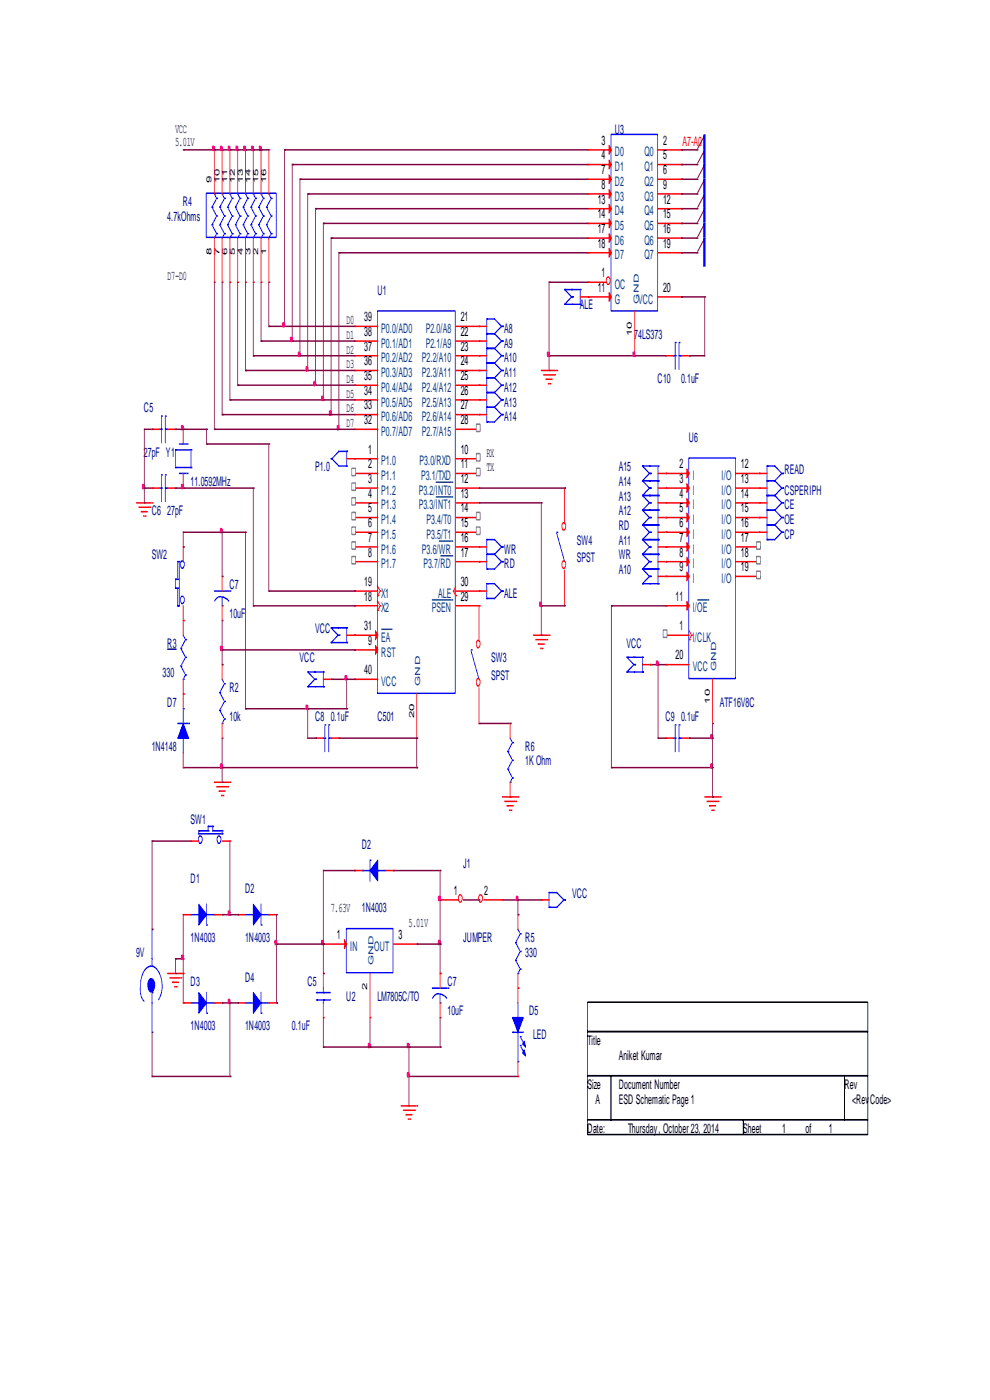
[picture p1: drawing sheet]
<svg xmlns="http://www.w3.org/2000/svg" width="210mm" height="297mm" viewBox="0 0 210 297" stroke-linecap="round" stroke-linejoin="round" font-family="sans-serif">
<path d="M124.6 212.6h59.5v6.3h-59.5zM124.6 218.9h59.5v9.3h-59.5zM124.6 228.2h5v9.4h-5zM124.6 237.6h33v3.1h-33zM129.6 228.2h49.5v9.4h-49.5zM157.6 237.6h26.5v3.1h-26.5zM179.1 228.2h5v9.4h-5z" fill="none" stroke="#000" stroke-width=".23"/>
<path d="M80 66h16.6v81.1h-16.6z" fill="none" stroke="#00f" stroke-width=".23"/>
<g fill="none" stroke="#f00" stroke-width=".23">
<path d="M75.2 69.2h.1M75.2 72.4h.1M75.2 75.5h.1M75.2 78.6h.1M75.3 69.2h4.8M75.3 72.4h4.8M75.3 75.5h4.8M75.3 78.6h4.8M75.2 81.7h.1M75.2 84.8h.1M75.2 88h.1M75.2 91.1h.1"/>
<path d="M75.2 97.3h.1M75.3 81.7h4.8M75.3 84.8h4.8M75.3 88h4.8M75.3 91.1h4.8M75.3 97.3h4.8M75.2 100.4h.1M75.3 100.4h4.8M75.2 134.8h.1M75.2 125.4h.1M75.2 128.5h.1M75.2 137.9h.1"/>
<path d="M75.3 128.5h4.8M75.3 125.4h4.8M75.3 134.8h4.8M75.3 137.9h4.8M80.1 126.3h.1M80.1 129.5h.1M80.1 124.5l.4 .6M80.1 127.6l.4 .6M80.6 125.4h.1M80.6 128.5h.1M80.6 125.4l-.3 .6M80.6 128.5l-.3 .6"/>
<path d="M96.1 125.4h.1M96.1 125.4l.4 .6M96.6 126.3h.1M96.6 128.5h4.8M96.6 124.5l-.3 .6M96.6 125.4h4.8M101.6 128.5h.1M101.6 125.4h.1M75.2 144.1h.1M75.3 144.1h4.8M88.4 156.6h.1M88.4 147.2v9.1"/>
</g>
<path d="M81 133.5h1.8M82.9 133.5h.1M91.7 127.3h4M95.8 127.3h.1" fill="none" stroke="#004080" stroke-width=".23"/>
<g fill="#f00" stroke="#f00" stroke-width=".23">
<path d="M79.6 133.8l.5 1-.5 .9z"/>
<path d="M79.6 136.9l.5 1-.5 .9z"/>
</g>
<path d="M74.6 99.3h.8v1.6h-.8z" fill-rule="evenodd" fill="#fff" stroke="#808080" stroke-width=".23"/>
<path d="M75.2 103.6h.1M75.3 103.6h4.8" fill="none" stroke="#f00" stroke-width=".23"/>
<path d="M74.6 102.5h.8v1.5h-.8z" fill-rule="evenodd" fill="#fff" stroke="#808080" stroke-width=".23"/>
<path d="M75.2 106.7h.1M75.3 106.7h4.8" fill="none" stroke="#f00" stroke-width=".23"/>
<path d="M74.6 105.6h.8v1.5h-.8z" fill-rule="evenodd" fill="#fff" stroke="#808080" stroke-width=".23"/>
<path d="M75.2 109.8h.1M75.3 109.8h4.8" fill="none" stroke="#f00" stroke-width=".23"/>
<path d="M74.6 108.7h.8v1.6h-.8z" fill-rule="evenodd" fill="#fff" stroke="#808080" stroke-width=".23"/>
<path d="M75.2 112.9h.1M75.3 112.9h4.8" fill="none" stroke="#f00" stroke-width=".23"/>
<path d="M74.6 111.8h.8v1.6h-.8z" fill-rule="evenodd" fill="#fff" stroke="#808080" stroke-width=".23"/>
<path d="M75.2 116h.1M75.3 116h4.8" fill="none" stroke="#f00" stroke-width=".23"/>
<path d="M74.6 114.9h.8v1.6h-.8z" fill-rule="evenodd" fill="#fff" stroke="#808080" stroke-width=".23"/>
<path d="M75.2 119.2h.1M75.3 119.2h4.8" fill="none" stroke="#f00" stroke-width=".23"/>
<path d="M74.6 118.1h.8v1.5h-.8z" fill-rule="evenodd" fill="#fff" stroke="#808080" stroke-width=".23"/>
<g fill="none" stroke="#f00" stroke-width=".23">
<path d="M96.6 69.2h4.8M96.6 72.4h4.8M96.6 75.5h4.8M96.6 78.6h4.8M101.6 69.2h.1M101.6 72.4h.1M101.6 75.5h.1M101.6 78.6h.1M96.6 81.7h4.8M96.6 84.8h4.8M96.6 88h4.8M96.6 91.1h4.8"/>
<path d="M101.6 81.7h.1M101.6 84.8h.1M101.6 88h.1M101.6 91.1h.1"/>
</g>
<path d="M101 90h.8v1.5h-.8z" fill-rule="evenodd" fill="#fff" stroke="#808080" stroke-width=".23"/>
<path d="M96.6 97.3h4.8M101.6 97.3h.1" fill="none" stroke="#f00" stroke-width=".23"/>
<path d="M101 96.2h.8v1.6h-.8z" fill-rule="evenodd" fill="#fff" stroke="#808080" stroke-width=".23"/>
<path d="M96.6 100.4h4.8M101.6 100.4h.1" fill="none" stroke="#f00" stroke-width=".23"/>
<path d="M101 99.3h.8v1.6h-.8z" fill-rule="evenodd" fill="#fff" stroke="#808080" stroke-width=".23"/>
<path d="M96.6 103.6h4.8M96.6 106.7h4.8M96.6 109.8h4.8M101.6 103.6h.1M101.6 106.7h.1M101.6 109.8h.1" fill="none" stroke="#f00" stroke-width=".23"/>
<path d="M92.5 102.3h3.2M92.5 105.4h3.2M95.8 102.3h.1M95.8 105.4h.1" fill="none" stroke="#004080" stroke-width=".23"/>
<path d="M101 108.7h.8v1.6h-.8z" fill-rule="evenodd" fill="#fff" stroke="#808080" stroke-width=".23"/>
<path d="M96.6 112.9h4.8M101.6 112.9h.1" fill="none" stroke="#f00" stroke-width=".23"/>
<path d="M101 111.8h.8v1.6h-.8z" fill-rule="evenodd" fill="#fff" stroke="#808080" stroke-width=".23"/>
<g fill="none" stroke="#f00" stroke-width=".23">
<path d="M101.6 69.2h.1M101.6 72.4h.1M101.6 75.5h.1M101.6 78.6h.1M101.8 69.2h1.4M101.8 72.4h1.4M101.8 75.5h1.4M101.8 78.6h1.4M123.1 63h1.4M124.7 63h.1M32.3 91.1h.1M32.4 91.1h1.5"/>
<path d="M35.6 91.1h1.4M37.2 91.1h.1M38.9 91.1h.1M38.9 91.4v2.8M73.5 97.3h1.5M75.2 97.3h.1M101.6 81.7h.1M101.6 84.8h.1M101.6 88h.1M101.8 81.7h1.4M101.8 84.8h1.4M101.8 88h1.4"/>
<path d="M28.9 106.7h3.2M29.4 107.6h2.2M29.9 108.6h.1M30.1 108.6h1.2M30.4 109.5h.2M30.8 109.5h.1M31.8 107.6h.1M32.3 106.7h.1M32.3 103.6h.1M32.4 103.6h1.5M35.6 103.6h1.4M37.2 103.6h.1"/>
<path d="M38.9 103.6h.1M38.9 100.4v2.8M96.6 116h4.8M96.6 119.2h4.8M101.6 116h.1M101.6 119.2h.1M113.2 134.8h3.1M113.6 135.7h2.2M114.1 136.6h.1M114.3 136.6h1.2M114.6 137.6h.2M115 137.6h.1"/>
<path d="M116 135.7h.1M116.5 134.8h.1M106.5 169.1h3.2M107 170h2.2M107.5 171h.1M107.7 171h1.2M108 171.9h.2M108.4 171.9h.1M109.4 170h.1M109.8 169.1h.1"/>
</g>
<path d="M93.2 114.8h2.5M93.5 117.9h2.2M95.8 114.8h.1M95.8 117.9h.1" fill="none" stroke="#004080" stroke-width=".23"/>
<g fill="none" stroke="#800040" stroke-width=".23">
<path d="M147.8 31.8h.1M147.8 34.9h.1M147.8 38h.1M149.5 28.7l-1.5 2.8M149.5 31.8l-1.5 2.8M149.5 34.9l-1.5 2.8M149.5 38l-1.5 2.8M70.2 50.5h.1M70.2 50.8v37.2M70.4 50.5h54.3M147.8 41.1h.1M147.8 44.3h.1"/>
<path d="M147.8 47.4h.1M147.8 50.5h.1M147.8 53.6h.1M149.5 41.1l-1.5 2.9M149.5 44.3l-1.5 2.8M149.5 47.4l-1.5 2.8M149.5 50.5l-1.5 2.8M70.2 88h.1M70.4 88h4.8M30.6 103.6h1.5M32.3 103.6h.1M101.6 106.7h13"/>
<path d="M114.8 106.7h.1M114.8 106.7v21.5M114.8 128.5h.1M93.3 206.5h.1M93.3 200.3v5.9"/>
</g>
<g fill="#f0f" stroke="#f0f" stroke-width=".23">
<path d="M69.9 87.2h.2a.55 .55 0 0 1-.1 .9l-.2-.3z" fill-rule="evenodd"/>
<path d="M93 199.5h.3a.56 .56 0 0 1-.2 .9l-.2-.3z" fill-rule="evenodd"/>
</g>
<g fill="none" stroke="#00f" stroke-width=".23">
<path d="M103.2 67.7h.1M103.2 70.8h.1M103.2 73.9h.1M103.2 77h.1M103.2 67.7v2.8M103.2 70.8v2.8M103.2 73.9v2.8M103.2 77v2.8M103.4 67.7h1.5l1.5 1.5-1.5 1.6M103.4 70.8h1.5M103.4 73.9h1.5M103.4 77h1.5"/>
<path d="M104.9 70.8l1.5 1.6-1.5 1.5M104.9 73.9l1.5 1.6-1.5 1.5M104.9 77l1.5 1.6-1.5 1.6M106.5 69.2h.1M106.5 72.4h.1M106.5 75.5h.1M106.5 78.6h.1M119.8 61.4h.1M119.8 64.6h.1M119.8 61.4l1.4 1.6-1.4 1.6M119.9 61.4h3M119.9 64.6h3"/>
<path d="M121.4 63h.1M123.1 61.4h.1M123.1 64.6h.1M123.1 61.4v2.8M33.9 91.1h.2M34.2 91.1h.1M34.2 88.3h.1M34.2 88.6v5.3M35.1 88.3h.1M35.1 91.1h.1M35.1 88.6v5.3M35.2 91.1h.4"/>
<path d="M37.2 95.4h.1M37.2 99.2h.1M37.2 99.2h3.1M37.2 95.4v3.5M37.4 95.4h3.1M38 94.2h1.5M39.7 94.2h.1M40.5 99.2h.1M40.5 95.4h.1M40.5 95.8v3.4M70.2 97.3h.1M73.4 95.8h-1.5l-1.5 1.5 1.5 1.6h1.5"/>
<path d="M73.5 98.9h.1M73.5 95.8h.1M73.5 96.1v2.8M103.2 80.2h.1M103.2 83.3h.1M103.2 86.4h.1M103.2 89.5h.1M103.2 80.2v2.8M103.2 83.3v2.8M103.2 86.4v2.8M103.4 80.2h1.5M103.4 83.3h1.5"/>
<path d="M103.4 86.4h1.5M104.9 80.2l1.5 1.5-1.5 1.6M104.9 83.3l1.5 1.5-1.5 1.6M104.9 86.4l1.5 1.6-1.5 1.5h-1.5M106.5 81.7h.1M106.5 84.8h.1M106.5 88h.1M33.9 103.6h.2M34.2 103.6h.1M34.2 100.8h.1M34.2 101.1v5.3M35.1 100.8h.1"/>
<path d="M35.1 103.6h.1M35.1 101.1v5.3M35.2 103.6h.4M38 100.4h1.5M39.7 100.4h.1M118.1 112.9h.1M118.1 113.2l1.7 6"/>
</g>
<path d="M119.3 119.1l.2-.1a.85 .85 0 0 1 .5 .8 .85 .85 0 0 1-.5 .8 1.18 1.18 0 0 1-.2-1.5z" fill-rule="evenodd" fill="#fff" stroke="#f00" stroke-width=".23"/>
<path d="M119.8 128.5h.1M119.8 121v7.2" fill="none" stroke="#f00" stroke-width=".23"/>
<path d="M119.3 111l.2-.1a.85 .85 0 0 1 .5 .8 .85 .85 0 0 1-.5 .7 1.18 1.18 0 0 1-.2-1.4z" fill-rule="evenodd" fill="#fff" stroke="#f00" stroke-width=".23"/>
<g fill="none" stroke="#f00" stroke-width=".23">
<path d="M124.7 31.8h.1M124.7 34.9h.1M124.7 38h.1M124.9 31.8h4.8M124.9 34.9h4.8M124.9 38h4.8M124.7 41.1h.1M124.7 44.3h.1M124.7 47.4h.1M124.7 50.5h.1M124.7 53.6h.1M124.9 41.1h4.8"/>
<path d="M124.9 44.3h4.8M124.9 47.4h4.8M124.9 50.5h4.8M124.9 53.6h4.8M119.8 103.6h.1M119.8 103.9v7.1"/>
</g>
<path d="M71.9 53.6h.1M71.9 53.9v37.2M72 53.6h52.7M71.9 91.1h.1M72 91.1h3.2M101.6 103.6h18M119.8 103.6h.1M114.8 128.5h.1M114.8 134.8h.1M114.8 128.5v5.9M115 128.5h4.8" fill="none" stroke="#800040" stroke-width=".23"/>
<g fill="#f0f" stroke="#f0f" stroke-width=".23">
<path d="M71.5 90.3h.3a.55 .55 0 0 1-.2 .9l-.1-.3z" fill-rule="evenodd"/>
<path d="M114.4 127.8h.3a.55 .55 0 0 1-.1 .9l-.2-.3z" fill-rule="evenodd"/>
</g>
<path d="M129.6 28.5h9.9v37.5h-9.9z" fill="none" stroke="#00f" stroke-width=".23"/>
<g fill="#f00" stroke="#f00" stroke-width=".23">
<path d="M129.2 30.9l.5 .9-.5 .9z"/>
<path d="M129.2 34l.5 .9-.5 .9z"/>
<path d="M129.2 37.1l.5 .9-.5 1z"/>
<path d="M129.2 40.2l.5 .9-.5 1z"/>
<path d="M129.2 43.3l.5 1-.5 .9z"/>
<path d="M129.2 46.5l.5 .9-.5 .9z"/>
<path d="M129.2 49.6l.5 .9-.5 1z"/>
<path d="M129.2 52.7l.5 .9-.5 1z"/>
</g>
<path d="M128.8 58.9a.45 .45 0 0 1 .5 0 .45 .45 0 0 1 .1 .5l-.1 .7-.4 .2a1.19 1.19 0 0 1-.1-1.4z" fill-rule="evenodd" fill="#fff" stroke="#f00" stroke-width=".23"/>
<g fill="none" stroke="#f00" stroke-width=".23">
<path d="M45.5 31.8h.1M45.5 32.1v9M47.1 31.8h.1M47.1 32.1v9M48.8 31.8h.1M48.8 32.1v9M50.4 31.8h.1M50.4 32.1v9M52.1 31.8h.1M52.1 32.1v9M53.7 31.8h.1M53.7 32.1v9"/>
<path d="M55.4 31.8h.1M55.4 32.1v9M57 31.8h.1M57 32.1v9M139.6 31.8h4.8M139.6 34.9h4.8M139.6 38h4.8M144.5 31.8h.1M144.5 34.9h.1M144.5 38h.1M45.5 59.9h.1M45.5 50.5v9.1"/>
<path d="M47.1 59.9h.1M47.1 50.5v9.1M48.8 59.9h.1M48.8 50.5v9.1M50.4 59.9h.1M50.4 50.5v9.1M52.1 59.9h.1M52.1 50.5v9.1M53.7 59.9h.1M53.7 50.5v9.1M55.4 59.9h.1M55.4 50.5v9.1"/>
<path d="M57 59.9h.1M57 50.5v9.1M124.7 59.9h.1M124.9 59.9h3.8M139.6 41.1h4.8M139.6 44.3h4.8M139.6 47.4h4.8M139.6 50.5h4.8M139.6 53.6h4.8M144.5 41.1h.1M144.5 44.3h.1M144.5 47.4h.1"/>
<path d="M144.5 50.5h.1M144.5 53.6h.1M114.8 78.6h3.1M115.3 79.5h2.1M117.6 79.5h.1M118.1 78.6h.1M124.7 63h.1M124.9 63h4.8M134.6 75.5h.1M134.6 66.1v9.1M139.6 63h4.8M141.2 75.5h.1"/>
<path d="M141.4 75.5h1.5M144.5 63h.1M144.5 75.5h1.5M146.2 75.5h.1M115.8 80.5h.1M116 80.5h1.1M116.3 81.4h.2M116.6 81.4h.1M38.9 116h.1M38.9 116.4v2.8M101.6 119.2h.1M101.6 116h.1"/>
<path d="M101.8 119.2h1.4M101.8 116h1.4M139.6 112.9h1.5M139.6 100.4h1.5M139.6 106.7h1.5M139.6 103.6h1.5M139.6 109.8h1.5M139.6 119.2h1.5M139.6 116h1.5M141.2 100.4h.1M141.2 106.7h.1M141.2 103.6h.1"/>
<path d="M141.2 109.8h.1M141.2 112.9h.1M141.2 119.2h.1M141.2 116h.1M161 112.9h.1M161 106.7h.1M161 100.4h.1M161 109.8h.1M161 103.6h.1M161.2 112.9h1.5M161.2 100.4h1.5M161.2 106.7h1.5"/>
<path d="M161.2 103.6h1.5M161.2 109.8h1.5M38.9 131.6h.1M38.9 128.5v2.8M38.9 132v2.8M47.1 122.3h.1M47.1 131.6h.1M47.1 122.6v2.8M47.1 128.5v2.8M101.6 125.4h.1M101.8 125.4h1.4M139.6 122.3h1.5"/>
<path d="M141.2 122.3h.1M141.2 134.8h.1M141.4 134.8h4.8M146.2 135.7h.1M146.2 133.8l.3 .6M146.7 134.8h.1M146.7 134.8l-.4 .6M38.9 147.2h.1M38.9 144.1v2.8M38.9 147.6v2.8M38.9 159.7v2.8M47.1 141h.1"/>
<path d="M47.1 156.6h.1M47.1 141.3v2.8M47.1 153.5v2.8M66.9 156.6h.1M67.1 156.6h1.5M68.6 144.1h1.5M70.2 144.1h.1M70.2 156.6h1.5M71.9 156.6h.1M136.3 141h1.4M137.9 141h.1M141.2 156.6h.1"/>
<path d="M141.4 156.6h1.5M144.5 156.6h1.5M146.2 156.6h.1M38.9 162.8h.1M45.5 166h3.1M46 166.9h2.1M46.4 167.8h.1M46.6 167.8h1.2M46.9 168.8h.2M47.3 168.8h.1M48.3 166.9h.1M48.8 166h.1"/>
<path d="M149.5 169.1h3.1M150 170h2.1M150.5 171h.1M150.6 171h1.2M151 171.9h.1M151.3 171.9h.1M152.3 170h.1M152.8 169.1h.1M109.8 194h.1M109.8 194.4v2.8M114.8 190.9h.1M115 190.9h1.5"/>
<path d="M35.6 206.5h3.1M36 207.5h2.2M36.5 208.4h.1M36.7 208.4h1.2M37 209.3h.2M37.4 209.3h.1M38.4 207.5h.1M38.9 206.5h.1M109.8 209.6h.1M109.8 206.5v2.8M109.8 210v2.8M109.8 228.4h.1"/>
<path d="M109.8 225.3v2.8"/>
</g>
<path d="M129.2 62.1l.5 .9-.5 .9z" fill="#f00" stroke="#f00" stroke-width=".23"/>
<path d="M149.4 28.5v28.1" fill="none" stroke="#00f" stroke-width=".68" stroke-linecap="butt"/>
<g fill="none" stroke="#800040" stroke-width=".23">
<path d="M38.9 31.8h.1M39 31.8h6.5M45.5 31.8h.1M45.6 31.8h1.5M47.1 31.8h.1M47.3 31.8h1.5M48.8 31.8h.1M48.9 31.8h1.5M50.4 31.8h.1M50.6 31.8h1.5M52.1 31.8h.1M52.2 31.8h1.5"/>
<path d="M53.7 31.8h.1M53.9 31.8h1.5M55.4 31.8h.1M55.5 31.8h1.5M144.5 31.8h.1M144.5 34.9h.1M144.5 38h.1M144.7 31.8h3.1M144.7 34.9h3.1M144.7 38h3.1M45.5 59.9v30.9M47.1 59.9v27.7"/>
<path d="M48.8 59.9v24.6M50.4 59.9v21.5M52.1 59.9v18.4M53.7 59.9v15.3M55.4 59.9v12.1M57 59.9v9M116.5 59.9h.1M116.5 59.9v15.3M116.6 59.9h8.1M144.5 41.1h.1M144.5 44.3h.1M144.5 47.4h.1"/>
<path d="M144.5 50.5h.1M144.5 53.6h.1M144.7 41.1h3.1M144.7 44.3h3.1M144.7 47.4h3.1M144.7 50.5h3.1M144.7 53.6h3.1M52.1 78.6h.1M52.2 78.6h13.1M53.7 75.5h.1M53.9 75.5h9.7M55.4 72.4h.1"/>
<path d="M55.5 72.4h6.5M57 69.2h.1M57.2 69.2h3.1M116.5 75.5h.1M134.6 75.5h.1M134.8 75.5h6.4M144.5 63h.1M144.7 63h4.8M146.2 75.5h.1M149.5 63h.1M149.5 63.3v12.2h-3.2M38.9 91.1h4.7"/>
<path d="M43.8 91.1h.1M43.8 94.2h.1M43.8 94.2h13.1M43.8 91.1v2.8M45.5 91.1h.1M45.6 91.1h26.3M47.1 88h.1M47.3 88h22.9M48.8 84.8h.1M48.9 84.8h19.7M50.4 81.7h.1M50.6 81.7h16.3"/>
<path d="M57 94.2h.1M57 94.2v30.9M30.6 106.7h.1M30.6 103.6v2.8M38.9 116h.1M46.9 112.9h-8v2.8M47.1 112.9h.1M47.1 112.9h4.8M47.1 112.9v9.1M52.1 112.9h.1M52.1 112.9v37.2M47.1 122.3h.1"/>
<path d="M47.1 137.9h.1M47.1 131.6v6M47.1 137.9v2.8M57 125.4h.1M47.1 141h.1M47.1 156.6v5.9M52.1 150.4h.1M52.1 150.4h13M65.3 150.4h.1M65.3 150.7v5.9h1.5M65.3 150.4h8.1M66.9 156.6h.1"/>
<path d="M70.2 144.1h3.2M71.9 156.6h16.3M73.5 144.1h.1M73.5 150.4h.1M73.5 144.1h1.5M73.5 144.4v6M75.2 144.1h.1M88.4 156.6h.1M88.4 156.6v5.9M137.9 141h.1M138.1 141h1.5M139.6 156.6h.1"/>
<path d="M139.6 141h.1M139.6 141.3v15.3M139.7 156.6h1.5M146.2 156.6h.1M146.3 156.6h4.8M32.3 178.4h.1M32.3 178.4v18.5M32.4 178.4h8.1M38.9 162.8h8M47.1 162.8h.1M47.1 166h.1M47.1 162.8v2.8"/>
<path d="M47.1 162.8h41.1M88.4 162.8h.1M32.3 197.2h.1M106.5 190.9h3.2M109.8 190.9h.1M109.8 194h.1M109.8 190.9h4.8M109.8 190.9v2.8M114.8 190.9h.1M32.3 219v9.1M37.2 203.4h.1M37.2 206.5h.1"/>
<path d="M37.2 203.4v2.8M37.4 203.4h1.5v9.1M38.9 212.8h.1M78.5 215.9v5.9M32.3 228.4h.1M32.3 228.4h16.3M48.8 228.4h.1M78.5 222.1h.1M78.5 222.1h8.1M86.7 234.6h.1M86.7 228.4h.1M86.7 222.1h.1"/>
<path d="M86.7 222.4v11.9M86.7 222.1h6.5M86.9 228.4h22.9M93.3 222.1h.1"/>
</g>
<g fill="none" stroke="#00f" stroke-width=".23">
<path d="M43.7 41h14.9v9.4h-14.9zM45 44h.1M45 47.7h.1M45.1 44.3l.9 1.5M45.1 48l.9 1.6M45.5 41.1h.1M45.6 41.5l.4 .6M45.8 42.4l-.8 1.6M45.8 46.1l-.8 1.6M45.8 49.9l-.3 .6M46 42.1h.1M46 45.8h.1"/>
<path d="M46 49.6h.1M46.6 44h.1M46.6 47.7h.1M46.8 44.3l.8 1.5M46.8 48l.8 1.6M47.1 41.1h.1M47.3 41.5l.3 .6M47.4 42.4l-.8 1.6M47.4 46.1l-.8 1.6M47.4 49.9l-.3 .6M47.6 42.1h.1M47.6 45.8h.1"/>
<path d="M47.6 49.6h.1M48.3 44h.1M48.3 47.7h.1M48.4 44.3l.9 1.5M48.4 48l.9 1.6M48.8 41.1h.1M48.9 41.5l.4 .6M49.1 42.4l-.8 1.6M49.1 46.1l-.8 1.6M49.1 49.9l-.3 .6M49.3 42.1h.1M49.3 45.8h.1"/>
<path d="M49.3 49.6h.1M49.9 44h.1M49.9 47.7h.1M50.1 44.3l.8 1.5M50.1 48l.8 1.6M50.4 41.1h.1M50.6 41.5l.3 .6M50.7 42.4l-.8 1.6M50.7 46.1l-.8 1.6M50.7 49.9l-.3 .6M50.9 42.1h.1M50.9 45.8h.1"/>
<path d="M50.9 49.6h.1M51.6 44h.1M51.6 47.7h.1M51.7 44.3l.9 1.5M51.7 48l.9 1.6M52.1 41.1h.1M52.2 41.5l.4 .6M52.4 42.4l-.8 1.6M52.4 46.1l-.8 1.6M52.4 49.9l-.3 .6M52.6 42.1h.1M52.6 45.8h.1"/>
<path d="M52.6 49.6h.1M53.2 44h.1M53.2 47.7h.1M53.4 44.3l.8 1.5M53.4 48l.8 1.6M53.7 41.1h.1M53.9 41.5l.3 .6M54 42.4l-.8 1.6M54 46.1l-.8 1.6M54 49.9l-.3 .6M54.2 42.1h.1M54.2 45.8h.1"/>
<path d="M54.2 49.6h.1M54.9 44h.1M54.9 47.7h.1M55 44.3l.9 1.5M55 48l.9 1.6M55.4 41.1h.1M55.5 41.5l.4 .6M55.7 42.4l-.8 1.6M55.7 46.1l-.8 1.6M55.7 49.9l-.3 .6M55.9 42.1h.1M55.9 45.8h.1"/>
<path d="M55.9 49.6h.1M56.5 44h.1M56.5 47.7h.1M56.7 44.3l.8 1.5M56.7 48l.8 1.6M57 41.1h.1M57.2 41.5l.3 .6M57.3 42.4l-.8 1.6M57.3 46.1l-.8 1.6M57.3 49.9l-.3 .6M57.5 42.1h.1M57.5 45.8h.1"/>
<path d="M57.5 49.6h.1M142.9 75.5h.1M143.2 75.5h.1M143.2 72.7h.1M143.2 73v5.3M144 72.7h.1M144 75.5h.1M144 73v5.3M144.2 75.5h.3M136.3 98.9h.1M136.3 98.9l1.4 1.5-1.4 1.6M136.4 98.9h3"/>
<path d="M139.6 98.9h.1M139.6 98.9v2.8M146.1 97.2h9.9v46.8h-9.9zM162.7 98.9h.1M162.7 99.2v5.6M162.8 98.9h1.5l1.5 1.5-1.5 1.6M37.7 119.2h.1M37.7 119.2v3.4M37.9 119.2h.1M38 119.2h.1M38 119.5v9h-.1M38.4 119.1l.2-.1a.85 .85 0 0 1 .5 .8 .85 .85 0 0 1-.5 .8 1.18 1.18 0 0 1-.2-1.5z"/>
<path d="M103.2 117.6h.1M103.2 114.5h.1M103.2 114.5v2.8M103.2 117.6v2.8M103.4 114.5h1.5l1.5 1.5-1.5 1.6M103.4 117.6h1.5M104.9 117.6l1.5 1.6-1.5 1.5h-1.5M106.5 119.2h.1M106.5 116h.1M136.3 102h.1M136.3 105.1h.1M136.3 108.2h.1"/>
<path d="M136.3 111.4h.1M136.3 114.5h.1M136.3 117.6h.1M136.3 105.1l1.4 1.6-1.4 1.5M136.3 102l1.4 1.6-1.4 1.5M136.3 108.2l1.4 1.6-1.4 1.6M136.3 111.4l1.4 1.5-1.4 1.6M136.3 117.6l1.4 1.6-1.4 1.5M136.3 114.5l1.4 1.5-1.4 1.6M136.4 111.4h3M136.4 114.5h3M136.4 102h3"/>
<path d="M136.4 105.1h3M136.4 108.2h3M136.4 117.6h3M137.9 100.4h.1M137.9 106.7h.1M137.9 103.6h.1M137.9 109.8h.1M137.9 112.9h.1M137.9 119.2h.1M137.9 116h.1M139.6 102h.1M139.6 105.1h.1"/>
<path d="M139.6 108.2h.1M139.6 111.4h.1M139.6 114.5h.1M139.6 117.6h.1M139.6 102v2.8M139.6 105.1v2.8M139.6 108.2v2.8M139.6 111.4v2.8M139.6 114.5v2.8M139.6 117.6v2.8M162.7 111.4h.1M162.7 114.5h.1"/>
<path d="M162.7 105.1h.1M162.7 108.2h.1M162.7 102h.1M162.7 105.1v2.8M162.7 108.2v2.8M162.7 111.4v2.8M162.8 111.4h1.5M162.8 102h1.5M162.8 105.1h1.5M162.8 108.2h1.5M164.3 111.4l1.5 1.5-1.5 1.6h-1.5M164.3 105.1l1.5 1.6-1.5 1.5"/>
<path d="M164.3 108.2l1.5 1.6-1.5 1.6M164.3 102l1.5 1.6-1.5 1.5M166 112.9h.1M166 106.7h.1M166 100.4h.1M166 109.8h.1M166 103.6h.1M37.2 122.9h.1M37.2 124.8h.1M37.2 122.9v1.6M37.2 124.8h.3M37.4 122.9h.3"/>
<path d="M37.7 122.9h.1M37.7 124.8h.1M37.7 128.5h.1M37.7 124.8v3.4M38.4 137.6h.1M38.4 137.6l.8 1.5M38.4 126.6l.2-.1a.85 .85 0 0 1 .5 .8 .85 .85 0 0 1-.5 .8 1.18 1.18 0 0 1-.2-1.5zM38.9 134.8l.3 .6M39.3 135.7h.1M39.3 139.4h.1M39.3 135.7l-.8 1.6M39.3 139.4l-.8 1.6"/>
<path d="M45.5 127.6a1.47 1.47 0 0 1 2.2-.8l.9 .8M45.5 125.4h3.1M47.1 128.5h.1M47.1 126.7v1.5M48.8 125.4h.1M103.2 123.8h.1M103.2 127h.1M103.2 120.7h.1M103.2 123.8v2.9M103.4 123.8h1.5l1.5 1.6-1.5 1.6h-1.5M106.5 125.4h.1M133 139.4h.1"/>
<path d="M133 139.4l1.4 1.6-1.4 1.6M133.1 139.4h3M136.3 120.7h.1M136.3 123.8h.1M136.3 139.4h.1M136.3 120.7l1.4 1.6-1.4 1.5M136.3 139.4v2.8M136.4 123.8h3M136.4 120.7h3M137.9 122.3h.1M139.6 120.7h.1M139.6 123.8h.1"/>
<path d="M139.6 120.7v2.8M37.7 153.5h2.1M38.4 141.3h.1M38.4 141.3l.8 1.6M38.9 150.4h.1M38.9 144.1h.1M38.9 156.6h.1M38.9 150.7v2.8M38.9 156.9v2.8M39.3 143.2h.1M39.3 143.2l-.3 .6M40 153.5h.1"/>
<path d="M46.6 146.9h.1M46.6 150.7h.1M46.6 146.9l.8 1.6M46.6 150.7l.8 1.5M47.1 153.5h.1M47.1 144.1l.3 .6M47.6 145.1h.1M47.6 148.8h.1M47.6 152.5h.1M47.6 145.1l-.8 1.5M47.6 148.8l-.8 1.6M47.6 152.5l-.3 .7"/>
<path d="M65.3 142.6h.1M65.3 145.7h.1M65.3 142.6l1.5 1.5-1.5 1.6M65.4 142.6h3M65.4 145.7h3M66.9 144.1h.1M68.6 142.6h.1M68.6 145.7h.1M68.6 156.6h.1M68.6 142.6v2.8M68.9 156.6h.1M68.9 153.8h.1"/>
<path d="M68.9 154.1v5.3M69.7 153.8h.1M69.7 156.6h.1M69.7 154.1v5.3M69.9 156.6h.3M133 142.6h.1M133.1 142.6h3M134.6 141h.1M136.3 142.6h.1M142.9 156.6h.1M143.2 156.6h.1M143.2 153.8h.1"/>
<path d="M143.2 154.1v5.3M144 153.8h.1M144 156.6h.1M144 154.1v5.3M144.2 156.6h.3M32.3 197.2h.1M32.3 197.5v7.2M109.4 200h.1M109.4 200l.8 1.5M109.8 197.2l.4 .6M110.3 198.1h.1M110.3 198.1l-.8 1.6"/>
<path d="M116.5 189.4h.1M116.5 192.5h.1M116.5 189.4v2.8M116.6 189.4h1.5l1.5 1.5-1.5 1.6h-1.5M119.8 190.9h.1M32.3 219h.1M32.3 205h.1M32.3 210.6h.1M32.3 210.9v7.8M33.6 212.1a5.8 5.8 0 0 0-.7-6.8 1.62 1.62 0 0 0-2.5 .9 8.4 8.4 0 0 0-.3 5.4l.5 .9M108.7 219h.1M108.9 219h2.1"/>
<path d="M109.4 203.7h.1M109.4 203.7l.8 1.6M109.8 215.9h.1M109.8 206.5h.1M109.8 212.8v2.8M109.8 219v5.9M110.3 219.9h.1M110.3 201.8h.1M110.3 205.6h.1M110.3 201.8l-.8 1.6M110.3 205.6l-.3 .6M109.8 225.3h.1"/>
<path d="M110.3 221.8h.1M110.5 220.3l.8 1.5M110.5 222.1l.8 1.6"/>
</g>
<g fill="#f0f" stroke="#f0f" stroke-width=".23">
<path d="M55 31h.3a.56 .56 0 0 1-.2 .9l-.1-.3z" fill-rule="evenodd"/>
<path d="M45.1 31h.3a.56 .56 0 0 1-.2 .9l-.1-.3z" fill-rule="evenodd"/>
<path d="M48.4 31h.3a.56 .56 0 0 1-.2 .9l-.1-.3z" fill-rule="evenodd"/>
<path d="M46.7 31h.3a.56 .56 0 0 1-.1 .9l-.2-.3z" fill-rule="evenodd"/>
<path d="M50.1 31h.2a.56 .56 0 0 1-.1 .9l-.2-.3z" fill-rule="evenodd"/>
<path d="M53.4 31h.2a.56 .56 0 0 1-.1 .9l-.2-.3z" fill-rule="evenodd"/>
<path d="M51.7 31h.3a.56 .56 0 0 1-.2 .9l-.1-.3z" fill-rule="evenodd"/>
<path d="M150.8 155.8h.2a.55 .55 0 0 1-.1 1l-.2-.4z" fill-rule="evenodd"/>
<path d="M46.7 112.1h.3a.56 .56 0 0 1-.1 1l-.2-.3z" fill-rule="evenodd"/>
<path d="M109.5 190.2h.3a.55 .55 0 0 1-.2 .9l-.2-.3z" fill-rule="evenodd"/>
<path d="M86.4 227.6h.2a.55 .55 0 0 1-.1 .9l-.2-.3z" fill-rule="evenodd"/>
<path d="M86.4 221.4h.2a.55 .55 0 0 1-.1 .9l-.2-.3z" fill-rule="evenodd"/>
<path d="M30.2 102.8h.3a.56 .56 0 0 1-.1 .9l-.2-.3z" fill-rule="evenodd"/>
<path d="M38.5 90.3h.3a.55 .55 0 0 1-.2 .9l-.2-.3z" fill-rule="evenodd"/>
<path d="M46.7 137.1h.3a.55 .55 0 0 1-.1 .9l-.2-.3z" fill-rule="evenodd"/>
<path d="M78.1 221.4h.3a.55 .55 0 0 1-.2 .9l-.1-.3z" fill-rule="evenodd"/>
<path d="M73.2 143.3h.2a.56 .56 0 0 1-.1 1l-.2-.3z" fill-rule="evenodd"/>
<path d="M64.9 149.6h.3a.55 .55 0 0 1-.2 .9l-.1-.3z" fill-rule="evenodd"/>
<path d="M46.7 162.1h.3a.55 .55 0 0 1-.1 .9l-.2-.3z" fill-rule="evenodd"/>
</g>
<g fill="#00f" stroke="#00f" stroke-width=".23">
<path d="M31.8 207.7a.9 .9 0 0 1 1 1.2 1.39 1.39 0 0 1-.8 1.5 1.95 1.95 0 0 1-.2-2.7z" fill-rule="evenodd"/>
<path d="M108.7 215.9h2.3l-1.2 3.1z" fill-rule="evenodd"/>
<path d="M111.2 222.8l.3 1.2-.7-.6z" fill-rule="evenodd"/>
<path d="M111.2 220.9l.3 1.2-.7-.6z" fill-rule="evenodd"/>
<path d="M38.9 153.5l1.1 3.1h-2.3z" fill-rule="evenodd"/>
</g>
<path d="M35.5 137.7h2" fill="none" stroke="#000080" stroke-width=".23"/>
<path d="M140.6 133.7h.9v1.5h-.9z" fill-rule="evenodd" fill="#fff" stroke="#808080" stroke-width=".23"/>
<path d="M145.7 127.6l.5 .9-.5 1z" fill="#f00" stroke="#f00" stroke-width=".23"/>
<g fill="none" stroke="#f00" stroke-width=".23">
<path d="M156.1 100.4h4.8M156.1 103.6h4.8M156.1 106.7h4.8M156.1 109.8h4.8M156.1 112.9h4.8M156.1 116h4.8M161 100.4h.1M161 103.6h.1M161 106.7h.1M161 109.8h.1M161 112.9h.1M161 116h.1"/>
<path d="M141.2 128.5h.1M141.4 128.5h4.8"/>
</g>
<path d="M148 127.3h2M150.1 127.3h.1" fill="none" stroke="#004080" stroke-width=".23"/>
<path d="M160.5 114.9h.8v1.6h-.8z" fill-rule="evenodd" fill="#fff" stroke="#808080" stroke-width=".23"/>
<path d="M156.1 119.2h4.8M161 119.2h.1" fill="none" stroke="#f00" stroke-width=".23"/>
<path d="M160.5 118.1h.8v1.5h-.8z" fill-rule="evenodd" fill="#fff" stroke="#808080" stroke-width=".23"/>
<path d="M156.1 122.3h4.8M161 122.3h.1" fill="none" stroke="#f00" stroke-width=".23"/>
<path d="M160.5 121.2h.8v1.6h-.8z" fill-rule="evenodd" fill="#fff" stroke="#808080" stroke-width=".23"/>
<g fill="none" stroke="#f00" stroke-width=".23">
<path d="M141.2 100.4h.1M141.2 103.6h.1M141.2 106.7h.1M141.2 109.8h.1M141.2 112.9h.1M141.2 116h.1M141.2 119.2h.1M141.4 100.4h4.8M141.4 103.6h4.8M141.4 106.7h4.8M141.4 109.8h4.8M141.4 112.9h4.8"/>
<path d="M141.4 116h4.8M141.4 119.2h4.8M141.2 122.3h.1M141.4 122.3h4.8M141.2 141h.1M141.4 141h4.8M151.1 153.5h.1M151.1 144.1v9.1M40.5 178.4h.1M40.7 178.4h1.5M47.1 178.4h1.5M48.8 178.4h.1"/>
<path d="M38.9 194h.1M39 194h1.5M45.5 194h1.4M47.1 194h.1M50.4 194h.1M50.6 194h1.5M57 194h1.5M58.7 194h.1M75.2 184.7h.1M75.3 184.7h1.5M81.8 184.7h1.5M83.4 184.7h.1"/>
<path d="M38.9 212.8h.1M39 212.8h1.5M45.5 212.8h1.4M47.1 212.8h.1M50.4 212.8h.1M50.6 212.8h1.5M57 212.8h1.5M58.7 212.8h.1M68.6 215.9h.1M68.6 206.5h.1M68.6 200.3h.1M68.6 206.8v2.8"/>
<path d="M68.6 212.8v2.8M68.7 200.3h4.8M78.5 215.9h.1M78.5 206.5v9.1M83.4 200.3h4.8M88.4 200.3h.1M93.3 206.5h.1M93.3 215.9h.1M93.3 206.8v2.8M93.3 212.8v2.8M85.1 234.6h3.1M85.6 235.5h2.1"/>
<path d="M86.1 236.5h.1M86.2 236.5h1.2M86.6 237.4h.1M86.9 237.4h.1M87.9 235.5h.1M88.4 234.6h.1"/>
</g>
<g fill="#f00" stroke="#f00" stroke-width=".23">
<path d="M145.7 99.5l.5 .9-.5 1z"/>
<path d="M145.7 102.6l.5 1-.5 .9z"/>
<path d="M145.7 105.7l.5 1-.5 .9z"/>
<path d="M145.7 108.9l.5 .9-.5 .9z"/>
<path d="M145.7 112l.5 .9-.5 1z"/>
<path d="M145.7 115.1l.5 .9-.5 1z"/>
<path d="M145.7 118.2l.5 1-.5 .9z"/>
<path d="M145.7 121.3l.5 1-.5 .9z"/>
<path d="M73 199.4l.5 .9-.5 .9z"/>
</g>
<g fill="none" stroke="#00f" stroke-width=".23">
<path d="M42.2 176.3h.1M42.2 176.6v.3h4.7M42.2 177.4h.2a.85 .85 0 0 1 .5 .7 .85 .85 0 0 1-.5 .8 1.18 1.18 0 0 1-.2-1.5zM42.3 176.3h1.8M44.1 175.3h.1M44.1 176.3h.1M44.1 175.3v.7M44.3 175.3h.8M45.1 176.3h.1M45.1 175.3h.1M45.1 175.6v.7M45.3 176.3h1.8"/>
<path d="M46.2 177.4h.2a.85 .85 0 0 1 .5 .7 .85 .85 0 0 1-.5 .8 1.18 1.18 0 0 1-.2-1.5zM47.1 176.9h.1M47.1 176.3h.1M47.1 176.6v.3M40.5 194h1.5M42.2 194h.1M43.8 196.2h.1M43.8 191.9v4M43.8 194h1.5M45.5 194h.1M52.1 194h1.5M53.7 194h.1"/>
<path d="M55.4 196.2h.1M55.4 194h1.5M55.4 191.9v4M57 194h.1M73.4 197h10v9.4h-10zM76.8 184.7h.1M77 184.7h1.5M78.5 182.5h.1M78.5 182.8v4.1M80.1 184.7h.1M80.3 184.7h1.5M40.5 212.8h1.5"/>
<path d="M42.2 212.8h.1M43.8 214.9h.1M43.8 210.6v4M43.8 212.8h1.5M45.5 212.8h.1M52.1 212.8h1.5M53.7 212.8h.1M55.4 214.9h.1M55.4 212.8h1.5M55.4 210.6v4M57 212.8h.1M67.1 210.6h.1"/>
<path d="M67.1 212.1h.1M67.3 210.6h2.8M67.3 212.1h2.8M68.6 212.1h.1M68.6 210.6h.1M68.6 209.6v.7M68.6 212.5v.3M91.7 211.8a1.46 1.46 0 0 1 2.2-.8l.9 .8M91.7 209.6h3.1M93.3 212.8h.1M93.3 210.9v1.6M95 209.6h.1"/>
</g>
<g fill="#00f" stroke="#00f" stroke-width=".23">
<path d="M42.2 191.9l1.6 2.1-1.6 2.2z" fill-rule="evenodd"/>
<path d="M42.2 210.6l1.6 2.2-1.6 2.1z" fill-rule="evenodd"/>
<path d="M53.7 191.9l1.7 2.1-1.7 2.2z" fill-rule="evenodd"/>
<path d="M53.7 210.6l1.7 2.2-1.7 2.1z" fill-rule="evenodd"/>
<path d="M80.1 182.5v4.4l-1.6-2.2z" fill-rule="evenodd"/>
</g>
<g fill="none" stroke="#800040" stroke-width=".23">
<path d="M116.5 75.5h.1M116.5 78.6h.1M116.5 75.5v2.8M116.6 75.5h18M47.1 137.9h27.9M75.2 137.9h.1M139.6 141h.1M139.7 141h1.5M129.7 162.8h.1M129.8 162.8h21.3M38.9 194v9.1M47.1 194h1.5"/>
<path d="M48.8 194h.1M58.7 194v6M75 184.7h-6.4v15.3M75.2 184.7h.1M38.9 203.4h.1M47.1 212.8h1.5M48.8 212.8h.1M48.8 212.8h1.4M48.8 212.8v15.3M50.4 212.8h.1M58.7 200.3h.1M58.7 212.8h.1"/>
<path d="M58.7 200.3v12.2M58.7 200.3h9.7M68.6 206.5h.1M68.6 200.3h.1M68.6 200.3v5.9M48.8 228.4h.1"/>
</g>
<g fill="#f0f" stroke="#f0f" stroke-width=".23">
<path d="M48.4 212h.3a.55 .55 0 0 1-.2 .9l-.1-.3z" fill-rule="evenodd"/>
<path d="M38.5 202.6h.3a.55 .55 0 0 1-.2 1l-.2-.4z" fill-rule="evenodd"/>
<path d="M134.2 74.7h.3a.55 .55 0 0 1-.1 .9l-.2-.3z" fill-rule="evenodd"/>
<path d="M116.1 74.7h.3a.55 .55 0 0 1-.2 .9l-.2-.3z" fill-rule="evenodd"/>
<path d="M139.2 140.2h.3a.55 .55 0 0 1-.2 1l-.1-.4z" fill-rule="evenodd"/>
<path d="M68.2 199.5h.3a.56 .56 0 0 1-.2 .9l-.1-.3z" fill-rule="evenodd"/>
<path d="M150.8 162.1h.2a.55 .55 0 0 1-.1 .9l-.2-.3z" fill-rule="evenodd"/>
<path d="M58.3 199.5h.3a.56 .56 0 0 1-.2 .9l-.1-.3z" fill-rule="evenodd"/>
</g>
<path d="M97.4 189.9l.1-.1a.85 .85 0 0 1 .6 .8 .85 .85 0 0 1-.6 .8 1.18 1.18 0 0 1-.1-1.5z" fill-rule="evenodd" fill="#fff" stroke="#f00" stroke-width=".23"/>
<path d="M93.3 190.9h.1M93.5 190.9h3.8" fill="none" stroke="#f00" stroke-width=".23"/>
<path d="M101.7 189.9l.1-.1a.85 .85 0 0 1 .6 .8 .85 .85 0 0 1-.6 .8 1.18 1.18 0 0 1-.1-1.5z" fill-rule="evenodd" fill="#fff" stroke="#f00" stroke-width=".23"/>
<path d="M73.5 134.8h1.5M75.2 134.8h.1M108.2 153.5h.1M108.2 153.8v2.8M108.2 169.1h.1M108.2 166v2.8M102.6 190.9h3.8M106.5 190.9h.1" fill="none" stroke="#f00" stroke-width=".23"/>
<g fill="none" stroke="#00f" stroke-width=".23">
<path d="M70.2 133.2h.1M70.2 136.3h.1M70.2 133.2l1.5 1.6-1.5 1.5M70.4 133.2h3M70.4 136.3h3M71.9 134.8h.1M73.5 133.2h.1M73.5 136.3h.1M73.5 133.2v2.8M99.9 137.9h.1M99.9 138.2l1.7 5.9M107.7 159.4h.1"/>
<path d="M107.7 159.4l.8 1.6M108.2 156.6l.3 .6M108.7 157.5h.1M108.7 157.5l-.8 1.6M107.7 163.2h.1M107.7 163.2l.8 1.5M108.2 166h.1M108.7 161.3h.1M108.7 165h.1M108.7 161.3l-.8 1.5M108.7 165l-.3 .6"/>
</g>
<g fill="none" stroke="#800040" stroke-width=".23">
<path d="M60.3 31.8h.1M60.3 32.1v37.1M60.5 31.8h64.2M62 34.9h.1M62 35.2v37.2M62.1 34.9h62.6M60.3 69.2h.1M60.5 69.2h14.7M62 72.4h.1M62.1 72.4h13.1M48.8 178.4v15.3M48.8 194h.1"/>
<path d="M48.8 194h1.4M50.4 194h.1M83.4 184.7h9.8M93.3 184.7h.1M93.3 190.9h.1M93.3 184.7v5.9M93.3 190.9v9.1M68.6 215.9v5.9M88.4 200.3h4.8M93.3 200.3h.1M93.3 215.9v5.9M68.6 222.1h.1"/>
<path d="M68.6 222.1h9.7M78.5 222.1h.1M93.3 222.1h.1"/>
</g>
<g fill="#f0f" stroke="#f0f" stroke-width=".23">
<path d="M60 68.5h.2a.55 .55 0 0 1-.1 .9l-.2-.3z" fill-rule="evenodd"/>
<path d="M48.4 193.3h.3a.55 .55 0 0 1-.2 .9l-.1-.3z" fill-rule="evenodd"/>
<path d="M93 190.2h.3a.55 .55 0 0 1-.2 .9l-.2-.3z" fill-rule="evenodd"/>
<path d="M61.6 71.6h.3a.56 .56 0 0 1-.2 .9l-.1-.3z" fill-rule="evenodd"/>
</g>
<path d="M101.2 144.1a.45 .45 0 0 1 .5 0 .45 .45 0 0 1 .1 .5l-.1 .7-.4 .2a1.19 1.19 0 0 1-.1-1.4z" fill-rule="evenodd" fill="#fff" stroke="#f00" stroke-width=".23"/>
<path d="M101.6 153.5h.1M101.6 146v7.2" fill="none" stroke="#f00" stroke-width=".23"/>
<path d="M101.2 135.9h.1a.85 .85 0 0 1 .6 .7 .85 .85 0 0 1-.6 .8 1.18 1.18 0 0 1-.1-1.5z" fill-rule="evenodd" fill="#fff" stroke="#f00" stroke-width=".23"/>
<path d="M101.6 128.5h.1M101.6 128.8v7.2" fill="none" stroke="#f00" stroke-width=".23"/>
<g fill="none" stroke="#800040" stroke-width=".23">
<path d="M63.6 38h.1M63.6 38.3v37.2M63.8 38h60.9M65.3 41.1h.1M65.3 41.5v37.1M65.4 41.1h59.3M66.9 44.3h.1M66.9 44.6v37.1M67.1 44.3h57.6M68.6 47.4h.1M68.6 47.7v37.1M68.7 47.4h56"/>
<path d="M63.6 75.5h.1M63.8 75.5h11.4M65.3 78.6h.1M65.4 78.6h9.8M32.1 91.1h-1.5v12.1M32.3 91.1h.1M37.2 91.1h1.5M38.9 91.1h.1M66.9 81.7h.1M67.1 81.7h8.1M68.6 84.8h.1M68.7 84.8h6.5"/>
<path d="M30.6 103.6h.1M37.2 103.6h1.5M38.9 103.6h.1M38.9 103.6h14.7M53.7 103.6h.1M53.7 103.6v24.6M53.7 128.5h.1M53.7 128.5h21.3M57 125.4h18M75.2 128.5h.1M75.2 125.4h.1M129.7 128.5h.1"/>
<path d="M129.7 128.8v34M129.8 128.5h11.4M101.6 153.5h6.4M108.2 153.5h.1M151.1 156.6h.1M151.1 153.5v2.8M151.1 156.6v5.9M151.1 162.8h.1M151.1 169.1h.1M151.1 162.8v6M98.3 190.9h3.1M101.6 190.9h.1"/>
</g>
<g fill="#f0f" stroke="#f0f" stroke-width=".23">
<path d="M63.3 74.7h.2a.55 .55 0 0 1-.1 .9l-.2-.3z" fill-rule="evenodd"/>
<path d="M64.9 77.8h.3a.55 .55 0 0 1-.2 1l-.1-.4z" fill-rule="evenodd"/>
<path d="M66.6 80.9h.2a.56 .56 0 0 1-.1 1l-.2-.3z" fill-rule="evenodd"/>
<path d="M38.5 102.8h.3a.56 .56 0 0 1-.2 .9l-.2-.3z" fill-rule="evenodd"/>
<path d="M68.2 84.1h.3a.55 .55 0 0 1-.2 .9l-.1-.3z" fill-rule="evenodd"/>
</g>
<g font-size="2.8">
<text x="37.1" y="28.2">VCC</text>
<text x="37.1" y="31">5.01V</text>
<text x="127.6" y="30.7">3</text>
<text x="127.6" y="33.8">4</text>
<text x="140.6" y="30.7">2</text>
<text x="140.6" y="33.8">5</text>
<text x="127.6" y="36.9">7</text>
<text x="127.6" y="40.1">8</text>
<text x="140.6" y="36.9">6</text>
<text x="140.6" y="40.1">9</text>
<text x="126.8" y="43.2">13</text>
<text x="126.8" y="46.3">14</text>
<text x="140.6" y="43.2">12</text>
<text x="140.6" y="46.3">15</text>
<text x="126.8" y="49.4">17</text>
<text x="126.8" y="52.5">18</text>
<text x="140.6" y="49.4">16</text>
<text x="140.6" y="52.5">19</text>
<text x="35.5" y="59.4">D7-D0</text>
<text x="127.6" y="58.8">1</text>
<text x="126.8" y="61.9">11</text>
<text x="140.6" y="61.9">20</text>
<text x="73.4" y="68.8">D0</text>
<text x="73.4" y="71.9">D1</text>
<text x="77.2" y="68.1">39</text>
<text x="77.2" y="71.3">38</text>
<text x="97.7" y="68.1">21</text>
<text x="97.7" y="71.3">22</text>
<text x="73.4" y="75">D2</text>
<text x="77.2" y="74.4">37</text>
<text x="77.2" y="77.5">36</text>
<text x="97.7" y="74.4">23</text>
<text x="97.7" y="77.5">24</text>
<text x="73.4" y="78.1">D3</text>
<text x="73.4" y="81.2">D4</text>
<text x="77.2" y="80.6">35</text>
<text x="77.2" y="83.7">34</text>
<text x="97.7" y="80.6">25</text>
<text x="97.7" y="83.7">26</text>
<text x="73.4" y="84.4">D5</text>
<text x="73.4" y="87.5">D6</text>
<text x="77.2" y="86.9">33</text>
<text x="77.2" y="90">32</text>
<text x="97.7" y="86.9">27</text>
<text x="97.7" y="90">28</text>
<text x="73.4" y="90.6">D7</text>
<text x="78.1" y="96.2">1</text>
<text x="78.1" y="99.4">2</text>
<text x="97.7" y="96.2">10</text>
<text x="97.7" y="99.4">11</text>
<text x="103.2" y="96.8">RX</text>
<text x="103.2" y="100">TX</text>
<text x="144.1" y="99.4">2</text>
<text x="157.1" y="99.4">12</text>
<text x="78.1" y="102.5">3</text>
<text x="78.1" y="105.6">4</text>
<text x="97.7" y="102.5">12</text>
<text x="97.7" y="105.6">13</text>
<text x="144.1" y="102.5">3</text>
<text x="144.1" y="105.6">4</text>
<text x="157.1" y="102.5">13</text>
<text x="157.1" y="105.6">14</text>
<text x="78.1" y="108.7">5</text>
<text x="78.1" y="111.8">6</text>
<text x="97.7" y="108.7">14</text>
<text x="97.7" y="111.8">15</text>
<text x="144.1" y="108.7">5</text>
<text x="144.1" y="111.8">6</text>
<text x="157.1" y="108.7">15</text>
<text x="157.1" y="111.8">16</text>
<text x="78.1" y="114.9">7</text>
<text x="78.1" y="118.1">8</text>
<text x="97.7" y="114.9">16</text>
<text x="97.7" y="118.1">17</text>
<text x="144.1" y="114.9">7</text>
<text x="144.1" y="118.1">8</text>
<text x="157.1" y="114.9">17</text>
<text x="157.1" y="118.1">18</text>
<text x="77.2" y="124.3">19</text>
<text x="97.7" y="124.3">30</text>
<text x="144.1" y="121.2">9</text>
<text x="157.1" y="121.2">19</text>
<text x="77.2" y="127.4">18</text>
<text x="97.7" y="127.4">29</text>
<text x="143.3" y="127.4">11</text>
<text x="77.2" y="133.7">31</text>
<text x="78.1" y="136.8">9</text>
<text x="144.1" y="133.7">1</text>
<text x="77.2" y="143">40</text>
<text x="143.3" y="139.9">20</text>
<text x="96.2" y="189.8">1</text>
<text x="102.7" y="189.8">2</text>
<text x="70.1" y="193.6">7.63V</text>
<text x="86.7" y="196.7">5.01V</text>
<text x="71.5" y="199.2">1</text>
<text x="84.5" y="199.2">3</text>
<text x="124.6" y="221.7">Title</text>
<text x="131.2" y="224.8">Aniket Kumar</text>
<text x="124.6" y="231">Size</text>
<text x="131.2" y="231">Document Number</text>
<text x="179.1" y="231">Rev</text>
<text x="126.3" y="234.1">A</text>
<text x="131.2" y="234.1">ESD Schematic Page 1</text>
<text x="180.8" y="234.1">&lt;RevCode&gt;</text>
<text x="124.6" y="240.4">Date:</text>
<text x="133.2" y="240.4">Thursday, October 23, 2014</text>
<text x="157.6" y="240.4">Sheet</text>
<text x="165.9" y="240.4">1</text>
<text x="170.9" y="240.4">of</text>
<text x="175.8" y="240.4">1</text>
</g>
<g font-size="2.8" fill="#000080">
<text x="130.4" y="28.5">U3</text>
<text x="35.5" y="46.9">4.7kOhms</text>
<text x="38.8" y="43.8">R4</text>
<text x="80" y="62.5">U1</text>
<text x="123" y="65.6">ALE</text>
<text x="107" y="70.6">A8</text>
<text x="134.5" y="71.9">74LS373</text>
<text x="107" y="73.8">A9</text>
<text x="107" y="76.9">A10</text>
<text x="107" y="80">A11</text>
<text x="107" y="83.1">A12</text>
<text x="139.5" y="81.2">C10</text>
<text x="144.4" y="81.2">0.1uF</text>
<text x="30.5" y="87.5">C5</text>
<text x="107" y="86.2">A13</text>
<text x="107" y="89.4">A14</text>
<text x="146.1" y="93.7">U6</text>
<text x="30.5" y="96.8">27pF Y1</text>
<text x="66.8" y="100">P1.0</text>
<text x="131.2" y="100">A15</text>
<text x="166.4" y="100.6">READ</text>
<text x="40.4" y="103.1">11.0592MHz</text>
<text x="131.2" y="106.2">A13</text>
<text x="131.2" y="103.1">A14</text>
<text x="166.4" y="105">CSPERIPH</text>
<text x="32.2" y="109.3">C6</text>
<text x="35.5" y="109.3">27pF</text>
<text x="131.2" y="109.3">A12</text>
<text x="131.2" y="112.4">RD</text>
<text x="166.4" y="108.1">CE</text>
<text x="166.4" y="111.2">OE</text>
<text x="32.2" y="118.7">SW2</text>
<text x="107" y="117.4">WR</text>
<text x="122.3" y="115.6">SW4</text>
<text x="122.3" y="119.3">SPST</text>
<text x="131.2" y="118.7">WR</text>
<text x="131.2" y="115.6">A11</text>
<text x="166.4" y="114.3">CP</text>
<text x="48.7" y="124.9">C7</text>
<text x="107" y="120.6">RD</text>
<text x="131.2" y="121.8">A10</text>
<text x="48.7" y="131.2">10uF</text>
<text x="107" y="126.8">ALE</text>
<text x="35.5" y="137.4">R3</text>
<text x="66.8" y="134.3">VCC</text>
<text x="132.9" y="137.4">VCC</text>
<text x="34.5" y="143.6">330</text>
<text x="63.5" y="140.5">VCC</text>
<text x="104.2" y="140.5">SW3</text>
<text x="35.5" y="149.9">D7</text>
<text x="48.7" y="146.8">R2</text>
<text x="104.2" y="144.3">SPST</text>
<text x="152.7" y="149.9">ATF16V8C</text>
<text x="48.7" y="153">10k</text>
<text x="66.8" y="153">C8</text>
<text x="70.1" y="153">0.1uF</text>
<text x="80" y="153">C501</text>
<text x="141.1" y="153">C9</text>
<text x="144.4" y="153">0.1uF</text>
<text x="32.2" y="159.3">1N4148</text>
<text x="111.4" y="159.3">R6</text>
<text x="111.4" y="162.4">1K Ohm</text>
<text x="40.4" y="174.9">SW1</text>
<text x="76.7" y="180.2">D2</text>
<text x="98.2" y="184.2">J1</text>
<text x="40.4" y="187.3">D1</text>
<text x="52" y="189.5">D2</text>
<text x="121.3" y="190.5">VCC</text>
<text x="76.7" y="193.6">1N4003</text>
<text x="28.9" y="202.9">9V</text>
<text x="40.4" y="199.8">1N4003</text>
<text x="52" y="199.8">1N4003</text>
<text x="98.2" y="199.8">JUMPER</text>
<text x="111.4" y="199.8">R5</text>
<text x="111.4" y="202.9">330</text>
<text x="40.4" y="209.2">D3</text>
<text x="52" y="208.2">D4</text>
<text x="65.2" y="209.2">C5</text>
<text x="94.9" y="209.2">C7</text>
<text x="73.4" y="212.3">U2</text>
<text x="80" y="212.3">LM7805C/TO</text>
<text x="94.9" y="215.4">10uF</text>
<text x="112.2" y="215.4">D5</text>
<text x="40.4" y="218.5">1N4003</text>
<text x="52" y="218.5">1N4003</text>
<text x="61.9" y="218.5">0.1uF</text>
<text x="113.1" y="220.4">LED</text>
</g>
<g font-size="2.8" fill="#004080">
<text x="130.4" y="33.2">D0</text>
<text x="136.7" y="33.2">Q0</text>
<text x="130.4" y="36.3">D1</text>
<text x="130.4" y="39.4">D2</text>
<text x="136.7" y="36.3">Q1</text>
<text x="136.7" y="39.4">Q2</text>
<text x="130.4" y="42.6">D3</text>
<text x="130.4" y="45.7">D4</text>
<text x="136.7" y="42.6">Q3</text>
<text x="136.7" y="45.7">Q4</text>
<text x="130.4" y="48.8">D5</text>
<text x="130.4" y="51.9">D6</text>
<text x="136.7" y="48.8">Q5</text>
<text x="136.7" y="51.9">Q6</text>
<text x="130.4" y="55">D7</text>
<text x="136.7" y="55">Q7</text>
<text x="130.4" y="61.3">OC</text>
<text x="130.4" y="64.4">G</text>
<text x="135.4" y="64.4">VCC</text>
<text x="80.9" y="70.6">P0.0/AD0</text>
<text x="90.3" y="70.6">P2.0/A8</text>
<text x="80.9" y="73.8">P0.1/AD1</text>
<text x="80.9" y="76.9">P0.2/AD2</text>
<text x="89.5" y="76.9">P2.2/A10</text>
<text x="90.3" y="73.8">P2.1/A9</text>
<text x="80.9" y="80">P0.3/AD3</text>
<text x="80.9" y="83.1">P0.4/AD4</text>
<text x="89.5" y="80">P2.3/A11</text>
<text x="89.5" y="83.1">P2.4/A12</text>
<text x="80.9" y="86.2">P0.5/AD5</text>
<text x="80.9" y="89.4">P0.6/AD6</text>
<text x="89.5" y="86.2">P2.5/A13</text>
<text x="89.5" y="89.4">P2.6/A14</text>
<text x="80.9" y="92.5">P0.7/AD7</text>
<text x="89.5" y="92.5">P2.7/A15</text>
<text x="80.9" y="98.7">P1.0</text>
<text x="80.9" y="101.8">P1.1</text>
<text x="89" y="98.7">P3.0/RXD</text>
<text x="89.3" y="101.8">P3.1/TXD</text>
<text x="146.9" y="101.8">I</text>
<text x="153" y="101.8">I/O</text>
<text x="80.9" y="105">P1.2</text>
<text x="88.8" y="105">P3.2/INT0</text>
<text x="146.9" y="105">I</text>
<text x="153" y="105">I/O</text>
<text x="80.9" y="108.1">P1.3</text>
<text x="80.9" y="111.2">P1.4</text>
<text x="88.8" y="108.1">P3.3/INT1</text>
<text x="90.4" y="111.2">P3.4/T0</text>
<text x="146.9" y="108.1">I</text>
<text x="146.9" y="111.2">I</text>
<text x="153" y="108.1">I/O</text>
<text x="153" y="111.2">I/O</text>
<text x="80.9" y="114.3">P1.5</text>
<text x="80.9" y="117.4">P1.6</text>
<text x="89.5" y="117.4">P3.6/WR</text>
<text x="90.4" y="114.3">P3.5/T1</text>
<text x="146.9" y="114.3">I</text>
<text x="146.9" y="117.4">I</text>
<text x="153" y="114.3">I/O</text>
<text x="153" y="117.4">I/O</text>
<text x="80.9" y="120.6">P1.7</text>
<text x="89.8" y="120.6">P3.7/RD</text>
<text x="146.9" y="120.6">I</text>
<text x="146.9" y="123.7">I</text>
<text x="153" y="120.6">I/O</text>
<text x="153" y="123.7">I/O</text>
<text x="80.9" y="126.8">X1</text>
<text x="80.9" y="129.9">X2</text>
<text x="91.6" y="129.9">PSEN</text>
<text x="92.9" y="126.8">ALE</text>
<text x="146.9" y="129.9">I/OE</text>
<text x="80.9" y="136.2">EA</text>
<text x="146.9" y="136.2">I/CLK</text>
<text x="80.9" y="139.3">RST</text>
<text x="146.9" y="142.4">VCC</text>
<text x="80.9" y="145.5">VCC</text>
<text x="74.3" y="201.7">IN</text>
<text x="79.4" y="201.7">OUT</text>
</g>
<text font-size="2.8" fill="#f00" x="144.8" y="31">A7-A0</text>
<g font-size="1.5">
<text x="44.9" y="38.8" transform="rotate(-90 44.9 38.8)">9</text>
<text x="46.5" y="38.8" transform="rotate(-90 46.5 38.8)">10</text>
<text x="48.2" y="38.8" transform="rotate(-90 48.2 38.8)">11</text>
<text x="49.8" y="38.8" transform="rotate(-90 49.8 38.8)">12</text>
<text x="51.5" y="38.8" transform="rotate(-90 51.5 38.8)">13</text>
<text x="53.1" y="38.8" transform="rotate(-90 53.1 38.8)">14</text>
<text x="54.8" y="38.8" transform="rotate(-90 54.8 38.8)">15</text>
<text x="56.4" y="38.8" transform="rotate(-90 56.4 38.8)">16</text>
<text x="44.9" y="54.1" transform="rotate(-90 44.9 54.1)">8</text>
<text x="46.5" y="54.1" transform="rotate(-90 46.5 54.1)">7</text>
<text x="48.2" y="54.1" transform="rotate(-90 48.2 54.1)">6</text>
<text x="49.8" y="54.1" transform="rotate(-90 49.8 54.1)">5</text>
<text x="51.5" y="54.1" transform="rotate(-90 51.5 54.1)">4</text>
<text x="53.1" y="54.1" transform="rotate(-90 53.1 54.1)">3</text>
<text x="54.8" y="54.1" transform="rotate(-90 54.8 54.1)">2</text>
<text x="56.4" y="54.1" transform="rotate(-90 56.4 54.1)">1</text>
<text x="134" y="71.3" transform="rotate(-90 134 71.3)">10</text>
<text x="150.5" y="149.3" transform="rotate(-90 150.5 149.3)">10</text>
<text x="87.8" y="152.4" transform="rotate(-90 87.8 152.4)">20</text>
<text x="77.9" y="210.1" transform="rotate(-90 77.9 210.1)">2</text>
</g>
<g font-size="1.5" fill="#004080">
<text x="135.5" y="64.4" transform="rotate(-90 135.5 64.4)">GND</text>
<text x="151.9" y="142.4" transform="rotate(-90 151.9 142.4)">GND</text>
<text x="89.1" y="145.5" transform="rotate(-90 89.1 145.5)">GND</text>
<text x="79.2" y="204.8" transform="rotate(-90 79.2 204.8)">GND</text>
</g>
</svg>
